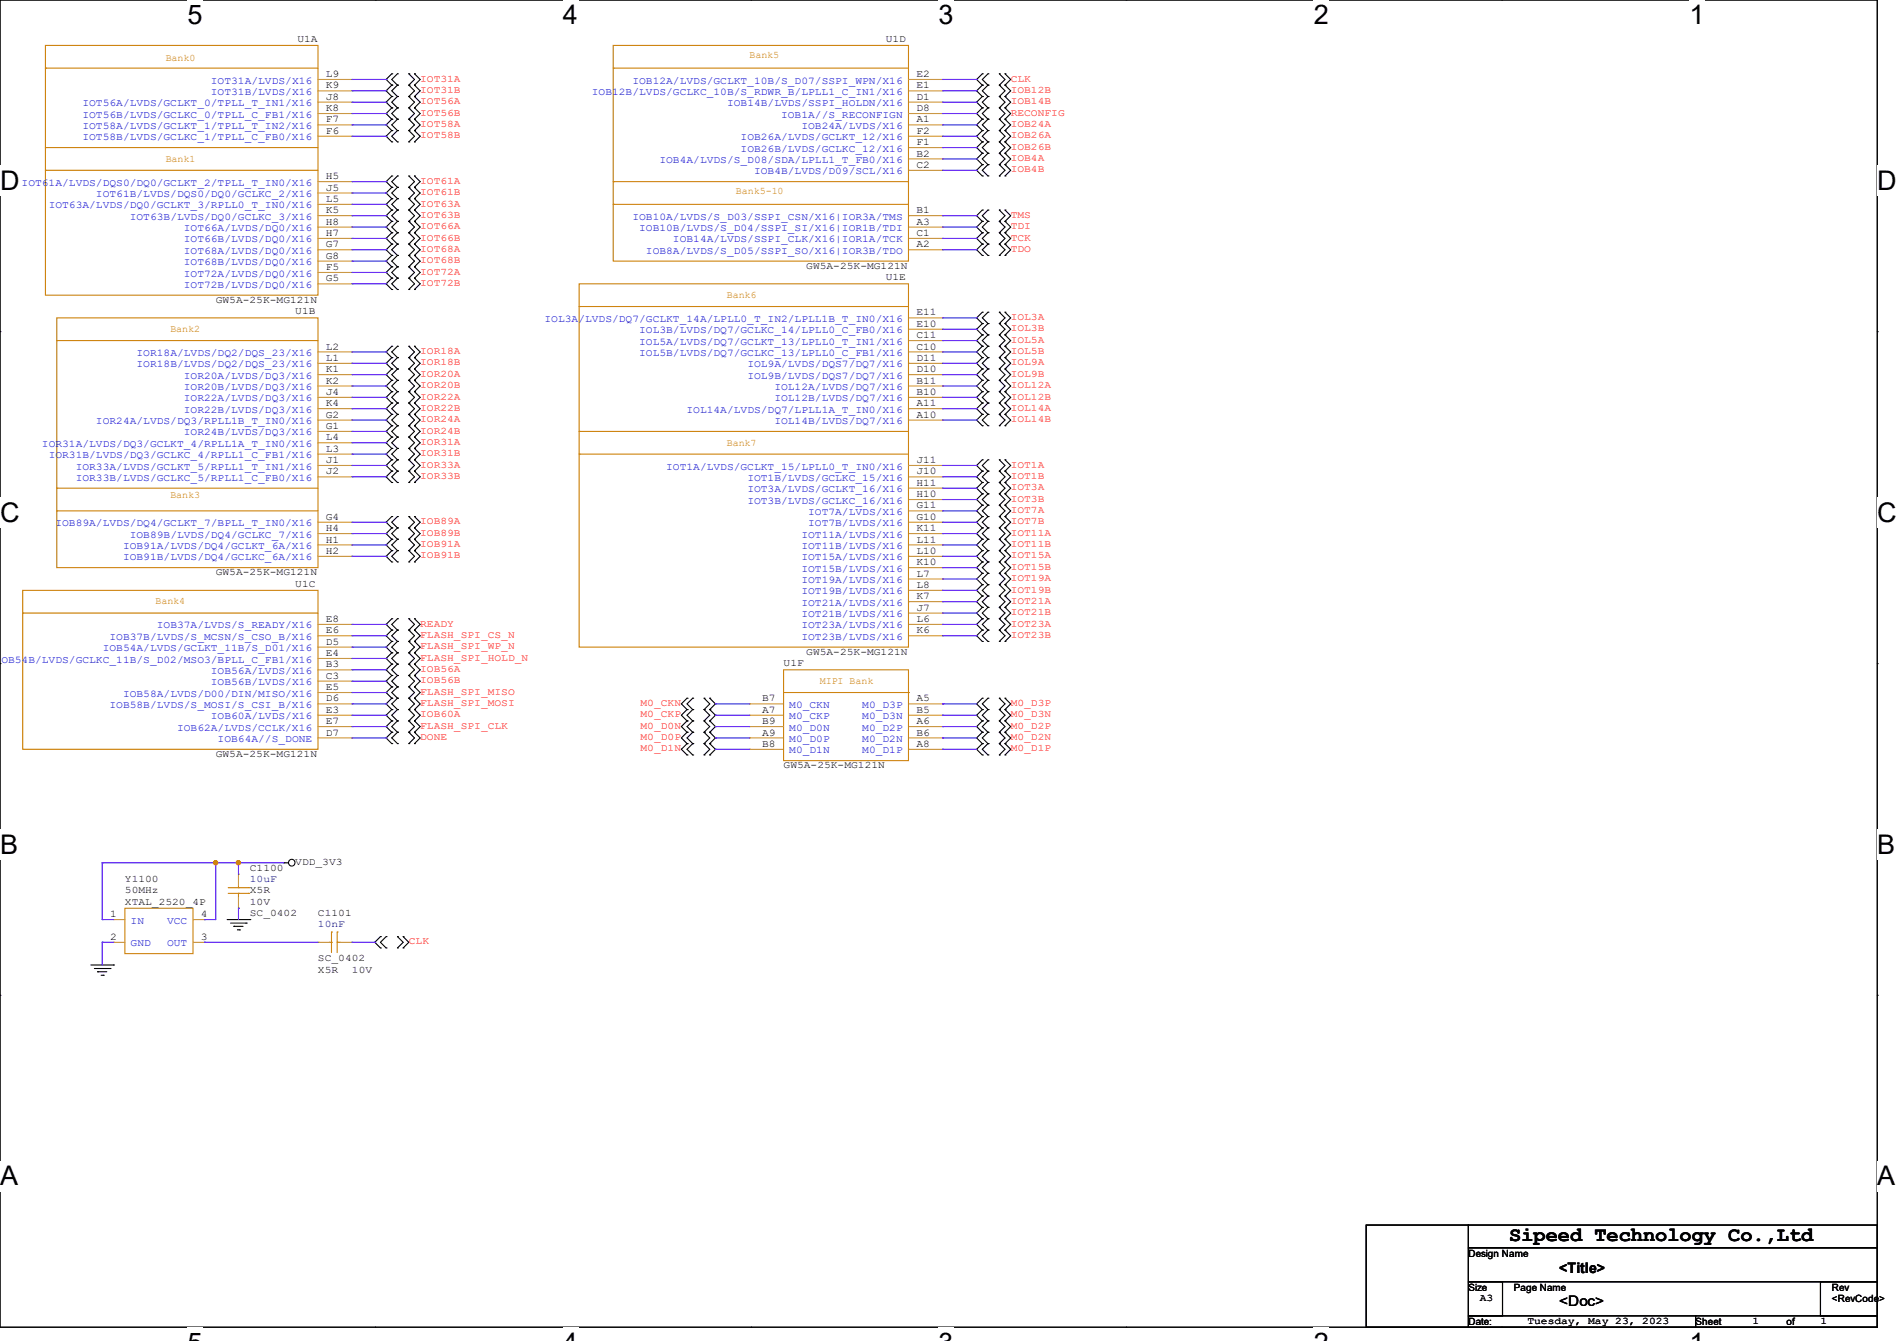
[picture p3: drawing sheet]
<svg xmlns="http://www.w3.org/2000/svg" width="297mm" height="210mm" viewBox="0 0 297 210" stroke-linecap="round" stroke-linejoin="round" font-family="sans-serif">
<path d="M0 0h293.9v207.9h-293.9z" fill="none" stroke="#000" stroke-width=".17"/>
<g fill="#fff">
<path d="M29.4 0h2.3v4.7h-2.3z"/>
<path d="M29.4 207.9h2.3v2.1h-2.3z"/>
</g>
<path d="M58.8 0h.1M58.8 207.9h.1" fill="none" stroke="#000" stroke-width=".17"/>
<g fill="#fff">
<path d="M88.1 0h2.4v4.7h-2.4z"/>
<path d="M88.1 207.9h2.4v2.1h-2.4z"/>
</g>
<path d="M117.6 0h.1M117.6 207.9h.1" fill="none" stroke="#000" stroke-width=".17"/>
<g fill="#fff">
<path d="M146.9 0h2.4v4.7h-2.4z"/>
<path d="M146.9 207.9h2.4v2.1h-2.4z"/>
</g>
<path d="M176.3 0h.1M176.3 207.9h.1" fill="none" stroke="#000" stroke-width=".17"/>
<g fill="#fff">
<path d="M205.7 0h2.4v4.7h-2.4z"/>
<path d="M205.7 207.9h2.4v2.1h-2.4z"/>
</g>
<path d="M235.1 0h.1M235.1 207.9h.1" fill="none" stroke="#000" stroke-width=".17"/>
<g fill="#fff">
<path d="M264.5 0h2.4v4.7h-2.4z"/>
<path d="M264.5 207.9h2.4v2.1h-2.4z"/>
<path d="M0 26h3v4.7h-3z"/>
<path d="M293.9 26h3.1v4.7h-3.1z"/>
<path d="M0 77.9h3v4.7h-3z"/>
<path d="M293.9 77.9h3.1v4.7h-3.1z"/>
</g>
<path d="M0 51.9h.1M293.9 51.9h.1" fill="none" stroke="#000" stroke-width=".17"/>
<g fill="#fff">
<path d="M0 129.9h2.8v4.7h-2.8z"/>
<path d="M293.9 129.9h2.9v4.7h-2.9z"/>
</g>
<path d="M0 103.9h.1M293.9 103.9h.1" fill="none" stroke="#000" stroke-width=".17"/>
<g fill="#fff">
<path d="M0 181.8h2.8v4.8h-2.8z"/>
<path d="M293.8 181.8h3v4.8h-3z"/>
</g>
<g fill="none" stroke="#000" stroke-width=".17">
<path d="M61.3 11.6h.1M61.3 13.3h.1M61.3 15.1h.1M61.3 16.9h.1M61.3 18.7h.1M61.3 11.6l-.8 .8 .8 .9M61.3 16.9l-.8 .9 .8 .9M61.3 13.3l-.8 .9 .8 .9M61.3 18.7l-.8 .9 .8 .8M61.3 15.1l-.8 .9 .8 .9M62.2 13.3h.1M62.2 11.6h.1"/>
<path d="M62.2 15.1h.1M62.2 16.9h.1M62.2 18.7h.1M62.2 11.6l-.9 .8 .9 .9M62.2 15.1l-.9 .9 .9 .9M62.2 13.3l-.9 .9 .9 .9M62.2 18.7l-.9 .9 .9 .8M62.2 16.9l-.9 .9 .9 .9M64 13.3h.1M64 11.6h.1M64 15.1h.1M64 16.9h.1"/>
<path d="M64 18.7h.1M64 15.1l.9 .9-.9 .9M64 11.6l.9 .8-.9 .9M64 16.9l.9 .9-.9 .9M64 13.3l.9 .9-.9 .9M64 18.7l.9 .9-.9 .8M64.9 13.3h.1M64.9 11.6h.1M64.9 15.1h.1M64.9 16.9h.1M64.9 18.7h.1M64.9 16.9l.9 .9-.9 .9"/>
<path d="M64.9 11.6l.9 .8-.9 .9M64.9 18.7l.9 .9-.9 .8M64.9 13.3l.9 .9-.9 .9M64.9 15.1l.9 .9-.9 .9M153.8 13.3h.1M153.8 15.1h.1M153.8 16.9h.1M153.8 18.7h.1M153.8 11.6h.1M153.8 13.3l-.9 .9 .9 .9M153.8 18.7l-.9 .9 .9 .8M153.8 15.1l-.9 .9 .9 .9"/>
<path d="M153.8 16.9l-.9 .9 .9 .9M153.8 11.6l-.9 .8 .9 .9M154.7 15.1h.1M154.7 13.3h.1M154.7 16.9h.1M154.7 18.7h.1M154.7 11.6h.1M154.7 18.7l-.9 .9 .9 .8M154.7 13.3l-.9 .9 .9 .9M154.7 16.9l-.9 .9 .9 .9M154.7 15.1l-.9 .9 .9 .9M154.7 11.6l-.9 .8 .9 .9"/>
<path d="M156.5 15.1h.1M156.5 13.3h.1M156.5 16.9h.1M156.5 18.7h.1M156.5 11.6h.1M156.5 15.1l.9 .9-.9 .9M156.5 16.9l.9 .9-.9 .9M156.5 18.7l.9 .9-.9 .8M156.5 13.3l.9 .9-.9 .9M156.5 11.6l.9 .8-.9 .9M157.4 15.1h.1M157.4 13.3h.1"/>
<path d="M157.4 16.9h.1M157.4 18.7h.1M157.4 11.6h.1M157.4 15.1l.8 .9-.8 .9M157.4 16.9l.8 .9-.8 .9M157.4 18.7l.8 .9-.8 .8M157.4 13.3l.8 .9-.8 .9M157.4 11.6l.8 .8-.8 .9M61.3 20.4h.1M61.3 22.2h.1M61.3 27.6h.1M61.3 29.3h.1"/>
<path d="M61.3 31.1h.1M61.3 32.9h.1M61.3 34.7h.1M61.3 36.4h.1M61.3 38.2h.1M61.3 20.4l-.8 .9 .8 .9M61.3 27.6l-.8 .8 .8 .9M61.3 32.9l-.8 .9 .8 .9M61.3 29.3l-.8 .9 .8 .9M61.3 34.7l-.8 .9 .8 .8M61.3 31.1l-.8 .9 .8 .9M61.3 36.4l-.8 .9 .8 .9"/>
<path d="M61.3 38.2l-.8 .9 .8 .9M62.2 20.4h.1M62.2 22.2h.1M62.2 29.3h.1M62.2 27.6h.1M62.2 31.1h.1M62.2 32.9h.1M62.2 34.7h.1M62.2 36.4h.1M62.2 38.2h.1M62.2 20.4l-.9 .9 .9 .9M62.2 27.6l-.9 .8 .9 .9"/>
<path d="M62.2 31.1l-.9 .9 .9 .9M62.2 29.3l-.9 .9 .9 .9M62.2 32.9l-.9 .9 .9 .9M62.2 34.7l-.9 .9 .9 .8M62.2 36.4l-.9 .9 .9 .9M62.2 38.2l-.9 .9 .9 .9M64 20.4h.1M64 22.2h.1M64 29.3h.1M64 27.6h.1M64 31.1h.1M64 32.9h.1"/>
<path d="M64 34.7h.1M64 36.4h.1M64 38.2h.1M64 20.4l.9 .9-.9 .9M64 31.1l.9 .9-.9 .9M64 27.6l.9 .8-.9 .9M64 32.9l.9 .9-.9 .9M64 29.3l.9 .9-.9 .9M64 36.4l.9 .9-.9 .9M64 38.2l.9 .9-.9 .9M64 34.7l.9 .9-.9 .8M64.9 20.4h.1"/>
<path d="M64.9 22.2h.1M64.9 29.3h.1M64.9 27.6h.1M64.9 31.1h.1M64.9 32.9h.1M64.9 34.7h.1M64.9 36.4h.1M64.9 38.2h.1M64.9 20.4l.9 .9-.9 .9M64.9 32.9l.9 .9-.9 .9M64.9 27.6l.9 .8-.9 .9M64.9 29.3l.9 .9-.9 .9"/>
<path d="M64.9 31.1l.9 .9-.9 .9M64.9 38.2l.9 .9-.9 .9M64.9 34.7l.9 .9-.9 .8M64.9 36.4l.9 .9-.9 .9M153.8 20.4h.1M153.8 22.2h.1M153.8 24h.1M153.8 25.8h.1M153.8 27.6h.1M153.8 32.9h.1M153.8 34.7h.1M153.8 36.4h.1"/>
<path d="M153.8 38.2h.1M153.8 20.4l-.9 .9 .9 .9M153.8 22.2l-.9 .9 .9 .9M153.8 24l-.9 .9 .9 .9M153.8 25.8l-.9 .9 .9 .9M153.8 32.9l-.9 .9 .9 .9M153.8 38.2l-.9 .9 .9 .9M153.8 34.7l-.9 .9 .9 .8M153.8 36.4l-.9 .9 .9 .9M154.7 20.4h.1M154.7 22.2h.1M154.7 24h.1"/>
<path d="M154.7 25.8h.1M154.7 27.6h.1M154.7 34.7h.1M154.7 32.9h.1M154.7 36.4h.1M154.7 38.2h.1M154.7 20.4l-.9 .9 .9 .9M154.7 22.2l-.9 .9 .9 .9M154.7 24l-.9 .9 .9 .9M154.7 25.8l-.9 .9 .9 .9M154.7 32.9l-.9 .9 .9 .9M154.7 36.4l-.9 .9 .9 .9"/>
<path d="M154.7 34.7l-.9 .9 .9 .8M154.7 38.2l-.9 .9 .9 .9M156.5 20.4h.1M156.5 22.2h.1M156.5 24h.1M156.5 25.8h.1M156.5 27.6h.1M156.5 34.7h.1M156.5 32.9h.1M156.5 36.4h.1M156.5 38.2h.1M156.5 20.4l.9 .9-.9 .9"/>
<path d="M156.5 22.2l.9 .9-.9 .9M156.5 24l.9 .9-.9 .9M156.5 25.8l.9 .9-.9 .9M156.5 36.4l.9 .9-.9 .9M156.5 32.9l.9 .9-.9 .9M156.5 38.2l.9 .9-.9 .9M156.5 34.7l.9 .9-.9 .8M157.4 20.4h.1M157.4 22.2h.1M157.4 24h.1M157.4 25.8h.1M157.4 27.6h.1"/>
<path d="M157.4 34.7h.1M157.4 32.9h.1M157.4 36.4h.1M157.4 38.2h.1M157.4 20.4l.8 .9-.8 .9M157.4 22.2l.8 .9-.8 .9M157.4 25.8l.8 .9-.8 .9M157.4 24l.8 .9-.8 .9M157.4 38.2l.8 .9-.8 .9M157.4 32.9l.8 .9-.8 .9M157.4 34.7l.8 .9-.8 .8M157.4 36.4l.8 .9-.8 .9"/>
<path d="M61.3 40h.1M61.3 41.8h.1M61.3 43.6h.1M61.3 45.3h.1M61.3 54.2h.1M61.3 56h.1M61.3 57.8h.1M61.3 59.6h.1M61.3 40l-.8 .9 .8 .9M61.3 41.8l-.8 .9 .8 .9M61.3 43.6l-.8 .8 .8 .9M61.3 54.2l-.8 .9 .8 .9"/>
<path d="M61.3 59.6l-.8 .9 .8 .8M61.3 56l-.8 .9 .8 .9M61.3 57.8l-.8 .9 .8 .9M62.2 40h.1M62.2 41.8h.1M62.2 43.6h.1M62.2 45.3h.1M62.2 56h.1M62.2 54.2h.1M62.2 57.8h.1M62.2 59.6h.1M62.2 40l-.9 .9 .9 .9"/>
<path d="M62.2 41.8l-.9 .9 .9 .9M62.2 43.6l-.9 .8 .9 .9M62.2 54.2l-.9 .9 .9 .9M62.2 57.8l-.9 .9 .9 .9M62.2 56l-.9 .9 .9 .9M62.2 59.6l-.9 .9 .9 .8M64 40h.1M64 41.8h.1M64 43.6h.1M64 45.3h.1M64 56h.1M64 54.2h.1"/>
<path d="M64 57.8h.1M64 59.6h.1M64 40l.9 .9-.9 .9M64 41.8l.9 .9-.9 .9M64 43.6l.9 .8-.9 .9M64 57.8l.9 .9-.9 .9M64 54.2l.9 .9-.9 .9M64 59.6l.9 .9-.9 .8M64 56l.9 .9-.9 .9M64.9 40h.1M64.9 41.8h.1M64.9 43.6h.1"/>
<path d="M64.9 45.3h.1M64.9 56h.1M64.9 54.2h.1M64.9 57.8h.1M64.9 59.6h.1M64.9 40l.9 .9-.9 .9M64.9 41.8l.9 .9-.9 .9M64.9 43.6l.9 .8-.9 .9M64.9 59.6l.9 .9-.9 .8M64.9 54.2l.9 .9-.9 .9M64.9 56l.9 .9-.9 .9M64.9 57.8l.9 .9-.9 .9"/>
<path d="M153.8 40h.1M153.8 48.9h.1M153.8 50.7h.1M153.8 52.5h.1M153.8 54.2h.1M153.8 56h.1M153.8 57.8h.1M153.8 59.6h.1M153.8 48.9l-.9 .9 .9 .9M153.8 54.2l-.9 .9 .9 .9M153.8 50.7l-.9 .9 .9 .9M153.8 52.5l-.9 .8 .9 .9"/>
<path d="M153.8 57.8l-.9 .9 .9 .9M153.8 59.6l-.9 .9 .9 .8M153.8 56l-.9 .9 .9 .9M154.7 40h.1M154.7 50.7h.1M154.7 48.9h.1M154.7 52.5h.1M154.7 54.2h.1M154.7 56h.1M154.7 57.8h.1M154.7 59.6h.1M154.7 48.9l-.9 .9 .9 .9"/>
<path d="M154.7 52.5l-.9 .8 .9 .9M154.7 50.7l-.9 .9 .9 .9M154.7 54.2l-.9 .9 .9 .9M154.7 56l-.9 .9 .9 .9M154.7 57.8l-.9 .9 .9 .9M154.7 59.6l-.9 .9 .9 .8M156.5 40h.1M156.5 50.7h.1M156.5 48.9h.1M156.5 52.5h.1M156.5 54.2h.1M156.5 56h.1"/>
<path d="M156.5 57.8h.1M156.5 59.6h.1M156.5 52.5l.9 .8-.9 .9M156.5 48.9l.9 .9-.9 .9M156.5 54.2l.9 .9-.9 .9M156.5 50.7l.9 .9-.9 .9M156.5 57.8l.9 .9-.9 .9M156.5 59.6l.9 .9-.9 .8M156.5 56l.9 .9-.9 .9M157.4 40h.1M157.4 50.7h.1M157.4 48.9h.1"/>
<path d="M157.4 52.5h.1M157.4 54.2h.1M157.4 56h.1M157.4 57.8h.1M157.4 59.6h.1M157.4 54.2l.8 .9-.8 .9M157.4 48.9l.8 .9-.8 .9M157.4 50.7l.8 .9-.8 .9M157.4 57.8l.8 .9-.8 .9M157.4 52.5l.8 .8-.8 .9M157.4 59.6l.8 .9-.8 .8M157.4 56l.8 .9-.8 .9"/>
<path d="M61.3 61.3h.1M61.3 63.1h.1M61.3 64.9h.1M61.3 66.7h.1M61.3 68.5h.1M61.3 70.2h.1M61.3 72h.1M61.3 73.8h.1M61.3 75.6h.1M61.3 61.3l-.8 .9 .8 .9M61.3 63.1l-.8 .9 .8 .9M61.3 66.7l-.8 .9 .8 .9"/>
<path d="M61.3 68.5l-.8 .8 .8 .9M61.3 64.9l-.8 .9 .8 .9M61.3 70.2l-.8 .9 .8 .9M61.3 72l-.8 .9 .8 .9M61.3 73.8l-.8 .9 .8 .9M62.2 61.3h.1M62.2 63.1h.1M62.2 64.9h.1M62.2 66.7h.1M62.2 68.5h.1M62.2 70.2h.1M62.2 72h.1"/>
<path d="M62.2 73.8h.1M62.2 75.6h.1M62.2 61.3l-.9 .9 .9 .9M62.2 63.1l-.9 .9 .9 .9M62.2 64.9l-.9 .9 .9 .9M62.2 66.7l-.9 .9 .9 .9M62.2 68.5l-.9 .8 .9 .9M62.2 70.2l-.9 .9 .9 .9M62.2 72l-.9 .9 .9 .9M62.2 73.8l-.9 .9 .9 .9M64 61.3h.1M64 63.1h.1"/>
<path d="M64 64.9h.1M64 66.7h.1M64 68.5h.1M64 70.2h.1M64 72h.1M64 73.8h.1M64 75.6h.1M64 61.3l.9 .9-.9 .9M64 63.1l.9 .9-.9 .9M64 64.9l.9 .9-.9 .9M64 68.5l.9 .8-.9 .9M64 70.2l.9 .9-.9 .9"/>
<path d="M64 66.7l.9 .9-.9 .9M64 72l.9 .9-.9 .9M64 73.8l.9 .9-.9 .9M64.9 61.3h.1M64.9 63.1h.1M64.9 64.9h.1M64.9 66.7h.1M64.9 68.5h.1M64.9 70.2h.1M64.9 72h.1M64.9 73.8h.1M64.9 75.6h.1"/>
<path d="M64.9 61.3l.9 .9-.9 .9M64.9 63.1l.9 .9-.9 .9M64.9 64.9l.9 .9-.9 .9M64.9 66.7l.9 .9-.9 .9M64.9 70.2l.9 .9-.9 .9M64.9 72l.9 .9-.9 .9M64.9 73.8l.9 .9-.9 .9M64.9 68.5l.9 .8-.9 .9M153.8 61.3h.1M153.8 63.1h.1M153.8 64.9h.1M153.8 66.7h.1"/>
<path d="M153.8 72h.1M153.8 73.8h.1M153.8 75.6h.1M153.8 77.3h.1M153.8 79.1h.1M153.8 61.3l-.9 .9 .9 .9M153.8 63.1l-.9 .9 .9 .9M153.8 64.9l-.9 .9 .9 .9M153.8 72l-.9 .9 .9 .9M153.8 77.3l-.9 .9 .9 .9M153.8 73.8l-.9 .9 .9 .9M153.8 79.1l-.9 .9 .9 .9"/>
<path d="M153.8 75.6l-.9 .9 .9 .8M154.7 61.3h.1M154.7 63.1h.1M154.7 64.9h.1M154.7 66.7h.1M154.7 73.8h.1M154.7 72h.1M154.7 75.6h.1M154.7 77.3h.1M154.7 79.1h.1M154.7 61.3l-.9 .9 .9 .9M154.7 63.1l-.9 .9 .9 .9"/>
<path d="M154.7 64.9l-.9 .9 .9 .9M154.7 72l-.9 .9 .9 .9M154.7 75.6l-.9 .9 .9 .8M154.7 73.8l-.9 .9 .9 .9M154.7 77.3l-.9 .9 .9 .9M154.7 79.1l-.9 .9 .9 .9M156.5 61.3h.1M156.5 63.1h.1M156.5 64.9h.1M156.5 66.7h.1M156.5 73.8h.1M156.5 72h.1"/>
<path d="M156.5 75.6h.1M156.5 77.3h.1M156.5 79.1h.1M156.5 61.3l.9 .9-.9 .9M156.5 63.1l.9 .9-.9 .9M156.5 64.9l.9 .9-.9 .9M156.5 75.6l.9 .9-.9 .8M156.5 72l.9 .9-.9 .9M156.5 73.8l.9 .9-.9 .9M156.5 79.1l.9 .9-.9 .9M156.5 77.3l.9 .9-.9 .9M157.4 61.3h.1"/>
<path d="M157.4 63.1h.1M157.4 64.9h.1M157.4 66.7h.1M157.4 73.8h.1M157.4 72h.1M157.4 75.6h.1M157.4 77.3h.1M157.4 79.1h.1M157.4 61.3l.8 .9-.8 .9M157.4 63.1l.8 .9-.8 .9M157.4 64.9l.8 .9-.8 .9M157.4 72l.8 .9-.8 .9"/>
<path d="M157.4 79.1l.8 .9-.8 .9M157.4 73.8l.8 .9-.8 .9M157.4 75.6l.8 .9-.8 .8M157.4 77.3l.8 .9-.8 .9M61.3 80.9h.1M61.3 82.7h.1M61.3 84.5h.1M61.3 86.2h.1M61.3 88h.1M61.3 96.9h.1M61.3 98.7h.1M61.3 80.9l-.8 .9 .8 .9"/>
<path d="M61.3 86.2l-.8 .9 .8 .9M61.3 82.7l-.8 .9 .8 .9M61.3 84.5l-.8 .8 .8 .9M61.3 96.9l-.8 .9 .8 .9M61.3 98.7l-.8 .9 .8 .9M62.2 82.7h.1M62.2 80.9h.1M62.2 84.5h.1M62.2 86.2h.1M62.2 88h.1M62.2 98.7h.1M62.2 96.9h.1"/>
<path d="M62.2 80.9l-.9 .9 .9 .9M62.2 84.5l-.9 .8 .9 .9M62.2 82.7l-.9 .9 .9 .9M62.2 86.2l-.9 .9 .9 .9M62.2 96.9l-.9 .9 .9 .9M62.2 98.7l-.9 .9 .9 .9M64 82.7h.1M64 80.9h.1M64 84.5h.1M64 86.2h.1M64 88h.1M64 98.7h.1"/>
<path d="M64 96.9h.1M64 84.5l.9 .8-.9 .9M64 80.9l.9 .9-.9 .9M64 86.2l.9 .9-.9 .9M64 82.7l.9 .9-.9 .9M64 96.9l.9 .9-.9 .9M64 98.7l.9 .9-.9 .9M64.9 82.7h.1M64.9 80.9h.1M64.9 84.5h.1M64.9 86.2h.1M64.9 88h.1"/>
<path d="M64.9 98.7h.1M64.9 96.9h.1M64.9 86.2l.9 .9-.9 .9M64.9 80.9l.9 .9-.9 .9M64.9 82.7l.9 .9-.9 .9M64.9 84.5l.9 .8-.9 .9M64.9 96.9l.9 .9-.9 .9M64.9 98.7l.9 .9-.9 .9M153.8 80.9h.1M153.8 82.7h.1M153.8 84.5h.1M153.8 86.2h.1"/>
<path d="M153.8 88h.1M153.8 89.8h.1M153.8 91.6h.1M153.8 93.3h.1M153.8 95.1h.1M153.8 96.9h.1M153.8 98.7h.1M153.8 80.9l-.9 .9 .9 .9M153.8 82.7l-.9 .9 .9 .9M153.8 84.5l-.9 .8 .9 .9M153.8 86.2l-.9 .9 .9 .9M153.8 88l-.9 .9 .9 .9"/>
<path d="M153.8 89.8l-.9 .9 .9 .9M153.8 91.6l-.9 .9 .9 .8M153.8 93.3l-.9 .9 .9 .9M153.8 95.1l-.9 .9 .9 .9M153.8 96.9l-.9 .9 .9 .9M153.8 98.7l-.9 .9 .9 .9M154.7 80.9h.1M154.7 82.7h.1M154.7 84.5h.1M154.7 86.2h.1M154.7 88h.1M154.7 89.8h.1"/>
<path d="M154.7 91.6h.1M154.7 93.3h.1M154.7 95.1h.1M154.7 96.9h.1M154.7 98.7h.1M154.7 80.9l-.9 .9 .9 .9M154.7 82.7l-.9 .9 .9 .9M154.7 84.5l-.9 .8 .9 .9M154.7 86.2l-.9 .9 .9 .9M154.7 88l-.9 .9 .9 .9M154.7 89.8l-.9 .9 .9 .9M154.7 91.6l-.9 .9 .9 .8"/>
<path d="M154.7 93.3l-.9 .9 .9 .9M154.7 95.1l-.9 .9 .9 .9M154.7 96.9l-.9 .9 .9 .9M154.7 98.7l-.9 .9 .9 .9M156.5 80.9h.1M156.5 82.7h.1M156.5 84.5h.1M156.5 86.2h.1M156.5 88h.1M156.5 89.8h.1M156.5 91.6h.1M156.5 93.3h.1"/>
<path d="M156.5 95.1h.1M156.5 96.9h.1M156.5 98.7h.1M156.5 80.9l.9 .9-.9 .9M156.5 82.7l.9 .9-.9 .9M156.5 84.5l.9 .8-.9 .9M156.5 86.2l.9 .9-.9 .9M156.5 89.8l.9 .9-.9 .9M156.5 91.6l.9 .9-.9 .8M156.5 88l.9 .9-.9 .9M156.5 93.3l.9 .9-.9 .9M156.5 95.1l.9 .9-.9 .9"/>
<path d="M156.5 96.9l.9 .9-.9 .9M156.5 98.7l.9 .9-.9 .9M157.4 80.9h.1M157.4 82.7h.1M157.4 84.5h.1M157.4 86.2h.1M157.4 88h.1M157.4 89.8h.1M157.4 91.6h.1M157.4 93.3h.1M157.4 95.1h.1M157.4 96.9h.1"/>
<path d="M157.4 98.7h.1M157.4 80.9l.8 .9-.8 .9M157.4 82.7l.8 .9-.8 .9M157.4 84.5l.8 .8-.8 .9M157.4 86.2l.8 .9-.8 .9M157.4 91.6l.8 .9-.8 .8M157.4 93.3l.8 .9-.8 .9M157.4 88l.8 .9-.8 .9M157.4 95.1l.8 .9-.8 .9M157.4 89.8l.8 .9-.8 .9M157.4 96.9l.8 .9-.8 .9M157.4 98.7l.8 .9-.8 .9"/>
<path d="M61.3 100.5h.1M61.3 102.2h.1M61.3 104h.1M61.3 105.8h.1M61.3 107.6h.1M61.3 109.3h.1M61.3 111.1h.1M61.3 112.9h.1M61.3 114.7h.1M61.3 116.5h.1M61.3 102.2l-.8 .9 .8 .9M61.3 104l-.8 .9 .8 .9"/>
<path d="M61.3 100.5l-.8 .8 .8 .9M61.3 105.8l-.8 .9 .8 .9M61.3 107.6l-.8 .9 .8 .8M61.3 109.3l-.8 .9 .8 .9M61.3 111.1l-.8 .9 .8 .9M61.3 112.9l-.8 .9 .8 .9M61.3 114.7l-.8 .9 .8 .9M62.2 100.5h.1M62.2 102.2h.1M62.2 104h.1M62.2 105.8h.1M62.2 107.6h.1"/>
<path d="M62.2 109.3h.1M62.2 111.1h.1M62.2 112.9h.1M62.2 114.7h.1M62.2 116.5h.1M62.2 100.5l-.9 .8 .9 .9M62.2 102.2l-.9 .9 .9 .9M62.2 104l-.9 .9 .9 .9M62.2 105.8l-.9 .9 .9 .9M62.2 107.6l-.9 .9 .9 .8M62.2 109.3l-.9 .9 .9 .9M62.2 112.9l-.9 .9 .9 .9"/>
<path d="M62.2 111.1l-.9 .9 .9 .9M62.2 114.7l-.9 .9 .9 .9M64 100.5h.1M64 102.2h.1M64 104h.1M64 105.8h.1M64 107.6h.1M64 109.3h.1M64 111.1h.1M64 112.9h.1M64 114.7h.1M64 116.5h.1"/>
<path d="M64 102.2l.9 .9-.9 .9M64 104l.9 .9-.9 .9M64 100.5l.9 .8-.9 .9M64 105.8l.9 .9-.9 .9M64 107.6l.9 .9-.9 .8M64 109.3l.9 .9-.9 .9M64 112.9l.9 .9-.9 .9M64 114.7l.9 .9-.9 .9M64 111.1l.9 .9-.9 .9M64.9 100.5h.1M64.9 102.2h.1M64.9 104h.1"/>
<path d="M64.9 105.8h.1M64.9 107.6h.1M64.9 109.3h.1M64.9 111.1h.1M64.9 112.9h.1M64.9 114.7h.1M64.9 116.5h.1M64.9 102.2l.9 .9-.9 .9M64.9 104l.9 .9-.9 .9M64.9 105.8l.9 .9-.9 .9M64.9 100.5l.9 .8-.9 .9M64.9 107.6l.9 .9-.9 .8"/>
<path d="M64.9 109.3l.9 .9-.9 .9M64.9 112.9l.9 .9-.9 .9M64.9 114.7l.9 .9-.9 .9M64.9 111.1l.9 .9-.9 .9M107.6 111.1h.1M107.6 109.3h.1M107.6 112.9h.1M107.6 114.7h.1M107.6 116.5h.1M107.6 118.2h.1M107.6 109.3l-.9 .9 .9 .9M107.6 111.1l-.9 .9 .9 .9"/>
<path d="M107.6 112.9l-.9 .9 .9 .9M107.6 114.7l-.9 .9 .9 .9M107.6 116.5l-.9 .8 .9 .9M108.5 111.1h.1M108.5 109.3h.1M108.5 112.9h.1M108.5 114.7h.1M108.5 116.5h.1M108.5 118.2h.1M108.5 109.3l-.9 .9 .9 .9M108.5 111.1l-.9 .9 .9 .9M108.5 112.9l-.9 .9 .9 .9"/>
<path d="M108.5 114.7l-.9 .9 .9 .9M108.5 116.5l-.9 .8 .9 .9M110.2 111.1h.1M110.2 109.3h.1M110.2 112.9h.1M110.2 114.7h.1M110.2 116.5h.1M110.2 118.2h.1M110.2 109.3l.9 .9-.9 .9M110.2 111.1l.9 .9-.9 .9M110.2 112.9l.9 .9-.9 .9M110.2 114.7l.9 .9-.9 .9"/>
<path d="M110.2 116.5l.9 .8-.9 .9M111.1 109.3h.1M111.1 111.1h.1M111.1 112.9h.1M111.1 114.7h.1M111.1 116.5h.1M111.1 118.2h.1M111.1 109.3l.9 .9-.9 .9M111.1 111.1l.9 .9-.9 .9M111.1 112.9l.9 .9-.9 .9M111.1 114.7l.9 .9-.9 .9M111.1 116.5l.9 .8-.9 .9"/>
<path d="M153.8 100.5h.1M153.8 109.3h.1M153.8 111.1h.1M153.8 112.9h.1M153.8 114.7h.1M153.8 116.5h.1M153.8 118.2h.1M153.8 109.3l-.9 .9 .9 .9M153.8 114.7l-.9 .9 .9 .9M153.8 111.1l-.9 .9 .9 .9M153.8 116.5l-.9 .8 .9 .9M153.8 112.9l-.9 .9 .9 .9"/>
<path d="M154.7 100.5h.1M154.7 111.1h.1M154.7 109.3h.1M154.7 112.9h.1M154.7 114.7h.1M154.7 116.5h.1M154.7 118.2h.1M154.7 109.3l-.9 .9 .9 .9M154.7 112.9l-.9 .9 .9 .9M154.7 111.1l-.9 .9 .9 .9M154.7 114.7l-.9 .9 .9 .9M154.7 116.5l-.9 .8 .9 .9"/>
<path d="M156.5 100.5h.1M156.5 111.1h.1M156.5 109.3h.1M156.5 112.9h.1M156.5 114.7h.1M156.5 116.5h.1M156.5 118.2h.1M156.5 112.9l.9 .9-.9 .9M156.5 109.3l.9 .9-.9 .9M156.5 114.7l.9 .9-.9 .9M156.5 111.1l.9 .9-.9 .9M156.5 116.5l.9 .8-.9 .9"/>
<path d="M157.4 100.5h.1M157.4 111.1h.1M157.4 109.3h.1M157.4 112.9h.1M157.4 114.7h.1M157.4 116.5h.1M157.4 118.2h.1M157.4 114.7l.8 .9-.8 .9M157.4 109.3l.8 .9-.8 .9M157.4 116.5l.8 .8-.8 .9M157.4 111.1l.8 .9-.8 .9M157.4 112.9l.8 .9-.8 .9"/>
<path d="M44.4 135.1h.1M44.4 135.1h.8M0 155.9h.1M14.2 151.1h3.6M14.8 151.7h2.4M15.3 152.2h.1M15.3 152.2h1.4M15.8 152.7h.4M16.2 152.7h.1M17.2 151.7h.1M17.8 151.1h.1M35.6 144h3.5"/>
<path d="M36.1 144.6h2.5M36.6 145.1h.1M36.6 145.1h1.5M37.2 145.6h.3M37.5 145.6h.1M38.6 144.6h.1M39.1 144h.1M59.6 146.7h.1M59.6 148.5h.1M59.6 146.7l-.9 .9 .9 .9M60.5 148.5h.1M60.5 146.7h.1"/>
<path d="M60.5 146.7l-.9 .9 .9 .9M62.2 148.5h.1M62.2 146.7h.1M62.2 146.7l.9 .9-.9 .9M63.1 148.5h.1M63.1 146.7h.1M63.1 146.7l.9 .9-.9 .9M293.9 155.9h.1M213.9 191.9h16v16h-16zM229.9 191.9h64v3.5h-64zM229.9 195.4h64v5.3h-64zM229.9 200.7h5.3v5.4h-5.3z"/>
<path d="M229.9 206.1h35.6v1.8h-35.6zM265.5 206.1h28.4v1.8h-28.4zM285 200.7h8.9v5.4h-8.9z"/>
<circle cx="45.7" cy="135.1" r=".52"/>
</g>
<g fill="none" stroke="#cc8006" stroke-width=".17">
<path d="M7.1 7.1h42.7v39.1h-42.7zM7.1 10.7h.1M7.1 10.7h42.7M96 7.1h46.2v33.8h-46.2zM96 10.7h.1M96 10.7h46.2M7.1 23.1h.1M7.1 26.7h.1M7.1 23.1h42.7M7.1 26.7h42.7M96 28.4h.1M96 32h.1"/>
<path d="M96 28.4h46.2M96 32h46.2M8.9 49.8h40.9v39.1h-40.9zM8.9 53.3h.1M8.9 53.3h40.9M90.7 44.4h51.5v56.9h-51.5zM90.7 48h.1M90.7 48h51.5M8.9 76.5h.1M8.9 76.5h40.9M90.7 67.6h.1M90.7 71.1h.1"/>
<path d="M90.7 67.6h51.5M90.7 71.1h51.5M3.6 92.5h46.2v24.8h-46.2zM3.6 96h.1M3.6 96h46.2M8.9 80h.1M8.9 80h40.9M122.7 104.9h19.5v14.2h-19.5zM122.7 108.5h19.5M142.2 108.5h.1M35.7 139.9h3.2M35.7 139h3.2"/>
<path d="M37.3 139h.1M37.3 139.9h.1M37.3 138.7v.3M37.3 139.9v.6M38.9 139.9h.1M38.9 139h.1M19.6 142.2h10.6v7.2h-10.6zM51.6 147.6h.3M51.9 147.6h.1M51.9 146h.1M51.9 146v3.2M52.8 146h.1"/>
<path d="M52.8 147.6h.1M52.8 147.6h.5M52.8 146v3.2"/>
</g>
<g fill="none" stroke="#a84" stroke-width=".17">
<path d="M49.8 12.4h5.3M49.8 14.2h5.3M49.8 16h5.3M49.8 17.8h5.3M49.8 19.6h5.3M55.1 12.4h.1M55.1 14.2h.1M55.1 16h.1M55.1 17.8h.1M55.1 19.6h.1M142.2 12.4h5.4M142.2 14.2h5.4"/>
<path d="M142.2 16h5.4M142.2 17.8h5.4M142.2 19.6h5.4M147.6 12.4h.1M147.6 14.2h.1M147.6 16h.1M147.6 17.8h.1M147.6 19.6h.1M49.8 21.3h5.3M49.8 28.4h5.3M49.8 30.2h5.3M49.8 32h5.3"/>
<path d="M49.8 33.8h5.3M49.8 35.6h5.3M49.8 37.3h5.3M49.8 39.1h5.3M55.1 21.3h.1M55.1 28.4h.1M55.1 30.2h.1M55.1 32h.1M55.1 33.8h.1M55.1 35.6h.1M55.1 37.3h.1M55.1 39.1h.1"/>
<path d="M142.2 21.3h5.4M142.2 33.8h5.4M142.2 35.6h5.4M142.2 37.3h5.4M142.2 39.1h5.4M142.2 23.1h5.4M142.2 24.9h5.4M142.2 26.7h5.4M147.6 33.8h.1M147.6 35.6h.1M147.6 37.3h.1M147.6 21.3h.1"/>
<path d="M147.6 23.1h.1M147.6 24.9h.1M147.6 26.7h.1M147.6 39.1h.1M49.8 40.9h5.3M49.8 42.7h5.3M49.8 44.4h5.3M49.8 55.1h5.3M49.8 56.9h5.3M49.8 58.7h5.3M55.1 40.9h.1M55.1 42.7h.1"/>
<path d="M55.1 44.4h.1M55.1 55.1h.1M55.1 56.9h.1M55.1 58.7h.1M142.2 49.8h5.4M142.2 51.6h5.4M142.2 53.3h5.4M142.2 55.1h5.4M142.2 56.9h5.4M142.2 58.7h5.4M147.6 49.8h.1M147.6 51.6h.1"/>
<path d="M147.6 53.3h.1M147.6 55.1h.1M147.6 56.9h.1M147.6 58.7h.1M49.8 60.5h5.3M49.8 62.2h5.3M49.8 64h5.3M49.8 65.8h5.3M49.8 72.9h5.3M49.8 74.7h5.3M49.8 67.6h5.3M49.8 69.3h5.3"/>
<path d="M49.8 71.1h5.3M55.1 60.5h.1M55.1 62.2h.1M55.1 64h.1M55.1 65.8h.1M55.1 67.6h.1M55.1 69.3h.1M55.1 71.1h.1M55.1 72.9h.1M55.1 74.7h.1M142.2 60.5h5.4M142.2 62.2h5.4"/>
<path d="M142.2 64h5.4M142.2 65.8h5.4M142.2 72.9h5.4M142.2 74.7h5.4M142.2 76.5h5.4M142.2 78.2h5.4M147.6 60.5h.1M147.6 62.2h.1M147.6 64h.1M147.6 65.8h.1M147.6 72.9h.1M147.6 74.7h.1"/>
<path d="M147.6 76.5h.1M147.6 78.2h.1M49.8 83.6h5.3M49.8 85.3h5.3M49.8 87.1h5.3M49.8 97.8h5.3M49.8 99.6h5.3M49.8 81.8h5.3M55.1 97.8h.1M55.1 99.6h.1M55.1 81.8h.1M55.1 83.6h.1"/>
<path d="M55.1 85.3h.1M55.1 87.1h.1M142.2 83.6h5.4M142.2 85.3h5.4M142.2 87.1h5.4M142.2 88.9h5.4M142.2 90.7h5.4M142.2 92.5h5.4M142.2 94.2h5.4M142.2 96h5.4M142.2 97.8h5.4M142.2 99.6h5.4"/>
<path d="M142.2 80h5.4M142.2 81.8h5.4M147.6 83.6h.1M147.6 85.3h.1M147.6 87.1h.1M147.6 88.9h.1M147.6 90.7h.1M147.6 92.5h.1M147.6 94.2h.1M147.6 96h.1M147.6 97.8h.1M147.6 99.6h.1"/>
<path d="M147.6 80h.1M147.6 81.8h.1M49.8 101.3h5.3M49.8 103.1h5.3M49.8 104.9h5.3M49.8 106.7h5.3M49.8 108.5h5.3M49.8 110.2h5.3M49.8 112h5.3M49.8 113.8h5.3M49.8 115.6h5.3M55.1 101.3h.1"/>
<path d="M55.1 103.1h.1M55.1 104.9h.1M55.1 106.7h.1M55.1 108.5h.1M55.1 110.2h.1M55.1 112h.1M55.1 113.8h.1M55.1 115.6h.1M117.3 110.2h.1M117.3 112h.1M117.3 113.8h.1M117.3 115.6h.1"/>
<path d="M117.3 117.3h.1M117.3 110.2h5.4M117.3 112h5.4M117.3 113.8h5.4M117.3 115.6h5.4M117.3 117.3h5.4M142.2 110.2h5.4M142.2 112h5.4M142.2 113.8h5.4M142.2 115.6h5.4M142.2 117.3h5.4M147.6 117.3h.1"/>
<path d="M147.6 115.6h.1M147.6 113.8h.1M147.6 112h.1M147.6 110.2h.1M37.3 136.9h.1M37.3 136.9v1.8M17.8 144h.1M17.8 147.6h.1M17.8 147.6h1.8M17.8 144h1.8M30.2 147.6h1.8M30.2 144h1.8"/>
<path d="M32 147.6h.1M32 144h.1M37.3 142.2h.1M37.3 140.5v1.7M49.8 147.6h.1M49.8 147.6h1.8M53.3 147.6h1.8M55.1 147.6h.1"/>
</g>
<g fill="none" stroke="#4200ff" stroke-width=".17">
<path d="M55.1 12.4h5.4M55.1 14.2h5.4M55.1 16h5.4M55.1 17.8h5.4M55.1 19.6h5.4M60.5 12.4h.1M60.5 14.2h.1M60.5 16h.1M60.5 17.8h.1M60.5 19.6h.1M147.6 12.4h5.3M147.6 14.2h5.3"/>
<path d="M147.6 16h5.3M147.6 17.8h5.3M147.6 19.6h5.3M152.9 12.4h.1M152.9 14.2h.1M152.9 16h.1M152.9 17.8h.1M152.9 19.6h.1M55.1 21.3h5.4M55.1 28.4h5.4M55.1 30.2h5.4M55.1 32h5.4"/>
<path d="M55.1 33.8h5.4M55.1 35.6h5.4M55.1 37.3h5.4M55.1 39.1h5.4M60.5 21.3h.1M60.5 28.4h.1M60.5 30.2h.1M60.5 32h.1M60.5 33.8h.1M60.5 35.6h.1M60.5 37.3h.1M60.5 39.1h.1"/>
<path d="M147.6 21.3h5.3M147.6 33.8h5.3M147.6 35.6h5.3M147.6 37.3h5.3M147.6 39.1h5.3M147.6 23.1h5.3M147.6 24.9h5.3M147.6 26.7h5.3M152.9 21.3h.1M152.9 23.1h.1M152.9 24.9h.1M152.9 26.7h.1"/>
<path d="M152.9 33.8h.1M152.9 35.6h.1M152.9 37.3h.1M152.9 39.1h.1M55.1 40.9h5.4M55.1 42.7h5.4M55.1 44.4h5.4M55.1 55.1h5.4M55.1 56.9h5.4M55.1 58.7h5.4M60.5 40.9h.1M60.5 42.7h.1"/>
<path d="M60.5 44.4h.1M60.5 55.1h.1M60.5 56.9h.1M60.5 58.7h.1M147.6 55.1h5.3M147.6 56.9h5.3M147.6 58.7h5.3M147.6 49.8h5.3M147.6 51.6h5.3M147.6 53.3h5.3M152.9 49.8h.1M152.9 51.6h.1"/>
<path d="M152.9 53.3h.1M152.9 55.1h.1M152.9 56.9h.1M152.9 58.7h.1M55.1 60.5h5.4M55.1 62.2h5.4M55.1 64h5.4M55.1 65.8h5.4M55.1 67.6h5.4M55.1 69.3h5.4M55.1 71.1h5.4M55.1 72.9h5.4"/>
<path d="M55.1 74.7h5.4M60.5 60.5h.1M60.5 62.2h.1M60.5 64h.1M60.5 65.8h.1M60.5 67.6h.1M60.5 69.3h.1M60.5 71.1h.1M60.5 72.9h.1M60.5 74.7h.1M147.6 60.5h5.3M147.6 62.2h5.3"/>
<path d="M147.6 64h5.3M147.6 65.8h5.3M147.6 72.9h5.3M147.6 74.7h5.3M147.6 76.5h5.3M147.6 78.2h5.3M152.9 60.5h.1M152.9 62.2h.1M152.9 64h.1M152.9 65.8h.1M152.9 72.9h.1M152.9 74.7h.1"/>
<path d="M152.9 76.5h.1M152.9 78.2h.1M55.1 81.8h5.4M55.1 83.6h5.4M55.1 85.3h5.4M55.1 87.1h5.4M55.1 97.8h5.4M55.1 99.6h5.4M60.5 81.8h.1M60.5 83.6h.1M60.5 85.3h.1M60.5 87.1h.1"/>
<path d="M60.5 97.8h.1M60.5 99.6h.1M147.6 81.8h5.3M147.6 83.6h5.3M147.6 85.3h5.3M147.6 87.1h5.3M147.6 97.8h5.3M147.6 99.6h5.3M147.6 80h5.3M147.6 88.9h5.3M147.6 90.7h5.3M147.6 92.5h5.3"/>
<path d="M147.6 94.2h5.3M147.6 96h5.3M152.9 80h.1M152.9 81.8h.1M152.9 83.6h.1M152.9 85.3h.1M152.9 87.1h.1M152.9 88.9h.1M152.9 90.7h.1M152.9 92.5h.1M152.9 94.2h.1M152.9 96h.1"/>
<path d="M152.9 97.8h.1M152.9 99.6h.1M55.1 101.3h5.4M55.1 103.1h5.4M55.1 104.9h5.4M55.1 106.7h5.4M55.1 108.5h5.4M55.1 110.2h5.4M55.1 112h5.4M55.1 113.8h5.4M55.1 115.6h5.4M60.5 101.3h.1"/>
<path d="M60.5 103.1h.1M60.5 104.9h.1M60.5 106.7h.1M60.5 108.5h.1M60.5 110.2h.1M60.5 112h.1M60.5 113.8h.1M60.5 115.6h.1M112 110.2h.1M112 112h.1M112 113.8h.1M112 115.6h.1"/>
<path d="M112 117.3h.1M112 110.2h5.3M112 112h5.3M112 113.8h5.3M112 115.6h5.3M112 117.3h5.3M147.6 110.2h.1M147.6 112h.1M147.6 113.8h.1M147.6 115.6h.1M147.6 117.3h.1M147.6 110.2h5.3"/>
<path d="M147.6 112h5.3M147.6 113.8h5.3M147.6 115.6h5.3M147.6 117.3h5.3M16 135.1h.1M16 135.1v8.9M16 135.1h28.4M33.8 135.1h.1M33.8 135.1v8.9h-1.8M37.3 135.1h.1M37.3 135.1v1.8M16 144h.1"/>
<path d="M16 147.6h.1M16 147.6v3.5M16 144h1.8M16 147.6h1.8M32 144h.1M32 147.6h.1M32 147.6h17.8M37.3 142.2h.1M37.3 142.2v1.8M55.1 147.6h3.6M58.7 147.6h.1"/>
</g>
<g fill="#f00" stroke="#f00" stroke-width=".17">
<circle cx="37.3" cy="135.1" r=".32"/>
<circle cx="33.8" cy="135.1" r=".32"/>
</g>
<g font-size="4.2">
<text x="29.4" y="3.8">5</text>
<text x="88.1" y="3.8">4</text>
<text x="146.9" y="3.8">3</text>
<text x="205.7" y="3.8">2</text>
<text x="264.5" y="3.8">1</text>
<text x="0" y="29.8">D</text>
<text x="293.9" y="29.8">D</text>
<text x="0" y="81.7">C</text>
<text x="293.9" y="81.7">C</text>
<text x="0" y="133.7">B</text>
<text x="293.9" y="133.7">B</text>
<text x="0" y="185.6">A</text>
<text x="293.9" y="185.6">A</text>
</g>
<text font-size="3.2" x="236.3" y="194.3">Sipeed Technology Co.,Ltd</text>
<g font-size="2.3">
<text x="244.1" y="199.3">&lt;Title&gt;</text>
<text x="244.1" y="204.6">&lt;Doc&gt;</text>
</g>
<g font-size="1.6" fill="#cc8006">
<text x="26" y="9.6">Bank0</text>
<text x="117.3" y="9.1">Bank5</text>
<text x="26" y="25.4">Bank1</text>
<text x="115.2" y="30.4">Bank5-10</text>
<text x="113.8" y="46.7">Bank6</text>
<text x="26.7" y="52.1">Bank2</text>
<text x="113.8" y="69.8">Bank7</text>
<text x="26.7" y="78">Bank3</text>
<text x="24.3" y="94.6">Bank4</text>
<text x="128.4" y="107.2">MIPI Bank</text>
</g>
<g font-size="1.6">
<text x="46.6" y="6.6">U1A</text>
<text x="138.7" y="6.6">U1D</text>
<text x="51" y="12.1">L9</text>
<text x="51" y="13.8">K9</text>
<text x="51" y="15.6">J8</text>
<text x="51" y="17.4">K8</text>
<text x="143.5" y="12.1">E2</text>
<text x="143.5" y="13.8">E1</text>
<text x="143.5" y="15.6">D1</text>
<text x="143.5" y="17.4">D8</text>
<text x="51" y="19.2">F7</text>
<text x="51" y="21">F6</text>
<text x="143.5" y="19.2">A1</text>
<text x="143.5" y="21">F2</text>
<text x="143.5" y="22.7">F1</text>
<text x="51" y="28.1">H5</text>
<text x="51" y="29.8">J5</text>
<text x="143.5" y="24.5">B2</text>
<text x="143.5" y="26.3">C2</text>
<text x="51" y="31.6">L5</text>
<text x="51" y="33.4">K5</text>
<text x="51" y="35.2">H8</text>
<text x="143.5" y="33.4">B1</text>
<text x="143.5" y="35.2">A3</text>
<text x="51" y="37">H7</text>
<text x="51" y="38.7">G7</text>
<text x="51" y="40.5">G8</text>
<text x="143.5" y="37">C1</text>
<text x="143.5" y="38.7">A2</text>
<text x="33.8" y="47.5">GW5A-25K-MG121N</text>
<text x="51" y="42.3">F5</text>
<text x="51" y="44.1">G5</text>
<text x="126.2" y="42.1">GW5A-25K-MG121N</text>
<text x="138.7" y="43.9">U1E</text>
<text x="46.2" y="49.2">U1B</text>
<text x="143.5" y="49.4">E11</text>
<text x="143.5" y="51.2">E10</text>
<text x="143.5" y="53">C11</text>
<text x="51" y="54.7">L2</text>
<text x="51" y="56.5">L1</text>
<text x="51" y="58.3">K1</text>
<text x="143.5" y="54.7">C10</text>
<text x="143.5" y="56.5">D11</text>
<text x="143.5" y="58.3">D10</text>
<text x="51" y="60.1">K2</text>
<text x="51" y="61.8">J4</text>
<text x="51" y="63.6">K4</text>
<text x="51" y="65.4">G2</text>
<text x="143.5" y="60.1">B11</text>
<text x="143.5" y="61.8">B10</text>
<text x="143.5" y="63.6">A11</text>
<text x="143.5" y="65.4">A10</text>
<text x="51" y="67.2">G1</text>
<text x="51" y="69">L4</text>
<text x="51" y="70.7">L3</text>
<text x="51" y="72.5">J1</text>
<text x="51" y="74.3">J2</text>
<text x="143.5" y="72.5">J11</text>
<text x="143.5" y="74.3">J10</text>
<text x="143.5" y="76.1">H11</text>
<text x="143.5" y="77.9">H10</text>
<text x="51" y="81.4">G4</text>
<text x="51" y="83.2">H4</text>
<text x="143.5" y="83.2">K11</text>
<text x="143.5" y="79.6">G11</text>
<text x="143.5" y="81.4">G10</text>
<text x="51" y="85">H1</text>
<text x="51" y="86.7">H2</text>
<text x="143.5" y="85">L11</text>
<text x="143.5" y="86.7">L10</text>
<text x="143.5" y="88.5">K10</text>
<text x="33.8" y="90.1">GW5A-25K-MG121N</text>
<text x="46.2" y="91.9">U1C</text>
<text x="143.5" y="90.3">L7</text>
<text x="143.5" y="92.1">L8</text>
<text x="143.5" y="93.9">K7</text>
<text x="143.5" y="95.6">J7</text>
<text x="51" y="97.4">E8</text>
<text x="51" y="99.2">E6</text>
<text x="51" y="101">D5</text>
<text x="143.5" y="97.4">L6</text>
<text x="143.5" y="99.2">K6</text>
<text x="51" y="102.7">E4</text>
<text x="51" y="104.5">B3</text>
<text x="51" y="106.3">C3</text>
<text x="122.7" y="104.3">U1F</text>
<text x="126.2" y="102.6">GW5A-25K-MG121N</text>
<text x="51" y="108.1">E5</text>
<text x="51" y="109.9">D6</text>
<text x="51" y="111.6">E3</text>
<text x="51" y="113.4">E7</text>
<text x="119.3" y="109.9">B7</text>
<text x="119.3" y="111.6">A7</text>
<text x="119.3" y="113.4">B9</text>
<text x="143.5" y="113.4">A6</text>
<text x="143.5" y="111.6">B5</text>
<text x="143.5" y="109.9">A5</text>
<text x="33.8" y="118.6">GW5A-25K-MG121N</text>
<text x="51" y="115.2">D7</text>
<text x="119.3" y="115.2">A9</text>
<text x="119.3" y="117">B8</text>
<text x="143.5" y="117">A8</text>
<text x="143.5" y="115.2">B6</text>
<text x="122.7" y="120.4">GW5A-25K-MG121N</text>
<text x="39.1" y="136.4">C1100</text>
<text x="46.2" y="135.5">VDD_3V3</text>
<text x="17.3" y="143.6">1</text>
<text x="19.6" y="138.1">Y1100</text>
<text x="19.6" y="139.9">50MHz</text>
<text x="19.6" y="141.7">XTAL_2520_4P</text>
<text x="31.5" y="143.6">4</text>
<text x="39.1" y="143.5">SC_0402</text>
<text x="39.1" y="139.9">X5R</text>
<text x="39.1" y="141.7">10V</text>
<text x="49.8" y="143.5">C1101</text>
<text x="17.3" y="147.2">2</text>
<text x="31.5" y="147.2">3</text>
<text x="49.8" y="150.6">SC_0402</text>
<text x="49.8" y="152.4">X5R</text>
<text x="55.1" y="152.4">10V</text>
<text x="229.9" y="196.8">Design Name</text>
<text x="229.9" y="202.2">Size</text>
<text x="231.7" y="203.7">A3</text>
<text x="237" y="202.2">Page Name</text>
<text x="286.8" y="204">&lt;RevCode&gt;</text>
<text x="286.8" y="202.2">Rev</text>
<text x="229.9" y="207.5">Date:</text>
<text x="239.1" y="207.3">Tuesday, May 23, 2023</text>
<text x="265.5" y="207.5">Sheet</text>
<text x="274.4" y="207.3">1</text>
<text x="279.7" y="207.5">of</text>
<text x="285" y="207.3">1</text>
</g>
<g font-size="1.6" fill="#00c">
<text x="12.9" y="16.6">IOT56A/LVDS/GCLKT_0/TPLL_T_IN1/X16</text>
<text x="33" y="13.1">IOT31A/LVDS/X16</text>
<text x="33" y="14.9">IOT31B/LVDS/X16</text>
<text x="92.7" y="14.9">IOB12B/LVDS/GCLKC_10B/S_RDWR_B/LPLL1_C_IN1/X16</text>
<text x="99" y="13.1">IOB12A/LVDS/GCLKT_10B/S_D07/SSPI_WPN/X16</text>
<text x="113.8" y="16.6">IOB14B/LVDS/SSPI_HOLDN/X16</text>
<text x="12.9" y="18.4">IOT56B/LVDS/GCLKC_0/TPLL_C_FB1/X16</text>
<text x="12.9" y="20.2">IOT58A/LVDS/GCLKT_1/TPLL_T_IN2/X16</text>
<text x="12.9" y="22">IOT58B/LVDS/GCLKC_1/TPLL_C_FB0/X16</text>
<text x="116" y="22">IOB26A/LVDS/GCLKT_12/X16</text>
<text x="116" y="23.7">IOB26B/LVDS/GCLKC_12/X16</text>
<text x="122.3" y="18.4">IOB1A//S_RECONFIGN</text>
<text x="125.5" y="20.2">IOB24A/LVDS/X16</text>
<text x="3.4" y="29.1">IOT61A/LVDS/DQS0/DQ0/GCLKT_2/TPLL_T_IN0/X16</text>
<text x="103.3" y="25.5">IOB4A/LVDS/S_D08/SDA/LPLL1_T_FB0/X16</text>
<text x="118.1" y="27.3">IOB4B/LVDS/D09/SCL/X16</text>
<text x="7.6" y="32.6">IOT63A/LVDS/DQ0/GCLKT_3/RPLL0_T_IN0/X16</text>
<text x="15" y="30.9">IOT61B/LVDS/DQS0/DQ0/GCLKC_2/X16</text>
<text x="20.3" y="34.4">IOT63B/LVDS/DQ0/GCLKC_3/X16</text>
<text x="99" y="34.4">IOB10A/LVDS/S_D03/SSPI_CSN/X16|IOR3A/TMS</text>
<text x="28.8" y="36.2">IOT66A/LVDS/DQ0/X16</text>
<text x="28.8" y="38">IOT66B/LVDS/DQ0/X16</text>
<text x="28.8" y="39.8">IOT68A/LVDS/DQ0/X16</text>
<text x="28.8" y="41.5">IOT68B/LVDS/DQ0/X16</text>
<text x="100.1" y="36.2">IOB10B/LVDS/S_D04/SSPI_SI/X16|IOR1B/TDI</text>
<text x="101.1" y="39.8">IOB8A/LVDS/S_D05/SSPI_SO/X16|IOR3B/TDO</text>
<text x="105.4" y="38">IOB14A/LVDS/SSPI_CLK/X16|IOR1A/TCK</text>
<text x="28.8" y="43.3">IOT72A/LVDS/DQ0/X16</text>
<text x="28.8" y="45.1">IOT72B/LVDS/DQ0/X16</text>
<text x="85.3" y="50.4">IOL3A/LVDS/DQ7/GCLKT_14A/LPLL0_T_IN2/LPLL1B_T_IN0/X16</text>
<text x="100.1" y="52.2">IOL3B/LVDS/DQ7/GCLKC_14/LPLL0_C_FB0/X16</text>
<text x="100.1" y="54">IOL5A/LVDS/DQ7/GCLKT_13/LPLL0_T_IN1/X16</text>
<text x="21.4" y="55.8">IOR18A/LVDS/DQ2/DQS_23/X16</text>
<text x="21.4" y="57.5">IOR18B/LVDS/DQ2/DQS_23/X16</text>
<text x="28.8" y="59.3">IOR20A/LVDS/DQ3/X16</text>
<text x="100.1" y="55.8">IOL5B/LVDS/DQ7/GCLKC_13/LPLL0_C_FB1/X16</text>
<text x="117" y="57.5">IOL9A/LVDS/DQS7/DQ7/X16</text>
<text x="117" y="59.3">IOL9B/LVDS/DQS7/DQ7/X16</text>
<text x="28.8" y="61.1">IOR20B/LVDS/DQ3/X16</text>
<text x="28.8" y="62.9">IOR22A/LVDS/DQ3/X16</text>
<text x="28.8" y="64.6">IOR22B/LVDS/DQ3/X16</text>
<text x="107.5" y="64.6">IOL14A/LVDS/DQ7/LPLL1A_T_IN0/X16</text>
<text x="121.2" y="61.1">IOL12A/LVDS/DQ7/X16</text>
<text x="121.2" y="62.9">IOL12B/LVDS/DQ7/X16</text>
<text x="6.6" y="70">IOR31A/LVDS/DQ3/GCLKT_4/RPLL1A_T_IN0/X16</text>
<text x="7.6" y="71.8">IOR31B/LVDS/DQ3/GCLKC_4/RPLL1_C_FB1/X16</text>
<text x="15" y="66.4">IOR24A/LVDS/DQ3/RPLL1B_T_IN0/X16</text>
<text x="28.8" y="68.2">IOR24B/LVDS/DQ3/X16</text>
<text x="121.2" y="66.4">IOL14B/LVDS/DQ7/X16</text>
<text x="11.9" y="73.5">IOR33A/LVDS/GCLKT_5/RPLL1_T_IN1/X16</text>
<text x="11.9" y="75.3">IOR33B/LVDS/GCLKC_5/RPLL1_C_FB0/X16</text>
<text x="104.3" y="73.5">IOT1A/LVDS/GCLKT_15/LPLL0_T_IN0/X16</text>
<text x="117" y="75.3">IOT1B/LVDS/GCLKC_15/X16</text>
<text x="117" y="77.1">IOT3A/LVDS/GCLKT_16/X16</text>
<text x="8.7" y="82.4">IOB89A/LVDS/DQ4/GCLKT_7/BPLL_T_IN0/X16</text>
<text x="117" y="78.9">IOT3B/LVDS/GCLKC_16/X16</text>
<text x="126.5" y="80.6">IOT7A/LVDS/X16</text>
<text x="126.5" y="82.4">IOT7B/LVDS/X16</text>
<text x="19.3" y="86">IOB91A/LVDS/DQ4/GCLKT_6A/X16</text>
<text x="19.3" y="87.8">IOB91B/LVDS/DQ4/GCLKC_6A/X16</text>
<text x="20.3" y="84.2">IOB89B/LVDS/DQ4/GCLKC_7/X16</text>
<text x="125.5" y="84.2">IOT11A/LVDS/X16</text>
<text x="125.5" y="86">IOT11B/LVDS/X16</text>
<text x="125.5" y="87.8">IOT15A/LVDS/X16</text>
<text x="125.5" y="89.5">IOT15B/LVDS/X16</text>
<text x="125.5" y="91.3">IOT19A/LVDS/X16</text>
<text x="125.5" y="93.1">IOT19B/LVDS/X16</text>
<text x="125.5" y="94.9">IOT21A/LVDS/X16</text>
<text x="16.1" y="102">IOB54A/LVDS/GCLKT_11B/S_D01/X16</text>
<text x="17.1" y="100.2">IOB37B/LVDS/S_MCSN/S_CSO_B/X16</text>
<text x="24.6" y="98.4">IOB37A/LVDS/S_READY/X16</text>
<text x="125.5" y="96.6">IOT21B/LVDS/X16</text>
<text x="125.5" y="98.4">IOT23A/LVDS/X16</text>
<text x="125.5" y="100.2">IOT23B/LVDS/X16</text>
<text x="-.8" y="103.8">IOB54B/LVDS/GCLKC_11B/S_D02/MSO3/BPLL_C_FB1/X16</text>
<text x="33" y="105.5">IOB56A/LVDS/X16</text>
<text x="33" y="107.3">IOB56B/LVDS/X16</text>
<text x="17.1" y="110.9">IOB58B/LVDS/S_MOSI/S_CSI_B/X16</text>
<text x="19.3" y="109.1">IOB58A/LVDS/D00/DIN/MISO/X16</text>
<text x="33" y="112.7">IOB60A/LVDS/X16</text>
<text x="123.6" y="110.9">M0_CKN</text>
<text x="123.6" y="112.7">M0_CKP</text>
<text x="135" y="112.7">M0_D3N</text>
<text x="135" y="110.9">M0_D3P</text>
<text x="27.7" y="114.4">IOB62A/LVDS/CCLK/X16</text>
<text x="34.1" y="116.2">IOB64A//S_DONE</text>
<text x="123.6" y="114.4">M0_D0N</text>
<text x="123.6" y="116.2">M0_D0P</text>
<text x="123.6" y="118">M0_D1N</text>
<text x="135" y="118">M0_D1P</text>
<text x="135" y="116.2">M0_D2N</text>
<text x="135" y="114.4">M0_D2P</text>
<text x="20.4" y="144.7">IN</text>
<text x="20.4" y="148.2">GND</text>
<text x="26.2" y="148.2">OUT</text>
<text x="26.2" y="144.7">VCC</text>
</g>
<g font-size="1.6" fill="#f00">
<text x="65.8" y="12.8">IOT31A</text>
<text x="65.8" y="14.6">IOT31B</text>
<text x="65.8" y="16.3">IOT56A</text>
<text x="158.2" y="14.6">IOB12B</text>
<text x="158.2" y="16.3">IOB14B</text>
<text x="158.2" y="12.8">CLK</text>
<text x="65.8" y="18.1">IOT56B</text>
<text x="65.8" y="19.9">IOT58A</text>
<text x="65.8" y="21.7">IOT58B</text>
<text x="158.2" y="18.1">RECONFIG</text>
<text x="158.2" y="19.9">IOB24A</text>
<text x="158.2" y="21.7">IOB26A</text>
<text x="158.2" y="23.5">IOB26B</text>
<text x="65.8" y="28.8">IOT61A</text>
<text x="158.2" y="25.2">IOB4A</text>
<text x="158.2" y="27">IOB4B</text>
<text x="65.8" y="30.6">IOT61B</text>
<text x="65.8" y="32.3">IOT63A</text>
<text x="65.8" y="34.1">IOT63B</text>
<text x="65.8" y="35.9">IOT66A</text>
<text x="158.2" y="34.1">TMS</text>
<text x="158.2" y="35.9">TDI</text>
<text x="65.8" y="37.7">IOT66B</text>
<text x="65.8" y="39.5">IOT68A</text>
<text x="65.8" y="41.2">IOT68B</text>
<text x="158.2" y="37.7">TCK</text>
<text x="158.2" y="39.5">TDO</text>
<text x="65.8" y="43">IOT72A</text>
<text x="65.8" y="44.8">IOT72B</text>
<text x="158.2" y="50.1">IOL3A</text>
<text x="158.2" y="51.9">IOL3B</text>
<text x="158.2" y="53.7">IOL5A</text>
<text x="65.8" y="55.5">IOR18A</text>
<text x="65.8" y="57.2">IOR18B</text>
<text x="65.8" y="59">IOR20A</text>
<text x="158.2" y="55.5">IOL5B</text>
<text x="158.2" y="57.2">IOL9A</text>
<text x="158.2" y="59">IOL9B</text>
<text x="65.8" y="60.8">IOR20B</text>
<text x="65.8" y="62.6">IOR22A</text>
<text x="65.8" y="64.3">IOR22B</text>
<text x="158.2" y="60.8">IOL12A</text>
<text x="158.2" y="62.6">IOL12B</text>
<text x="158.2" y="64.3">IOL14A</text>
<text x="65.8" y="66.1">IOR24A</text>
<text x="65.8" y="67.9">IOR24B</text>
<text x="65.8" y="69.7">IOR31A</text>
<text x="65.8" y="71.5">IOR31B</text>
<text x="158.2" y="66.1">IOL14B</text>
<text x="65.8" y="73.2">IOR33A</text>
<text x="65.8" y="75">IOR33B</text>
<text x="158.2" y="73.2">IOT1A</text>
<text x="158.2" y="75">IOT1B</text>
<text x="158.2" y="76.8">IOT3A</text>
<text x="65.8" y="82.1">IOB89A</text>
<text x="65.8" y="83.9">IOB89B</text>
<text x="158.2" y="78.6">IOT3B</text>
<text x="158.2" y="80.3">IOT7A</text>
<text x="158.2" y="82.1">IOT7B</text>
<text x="158.2" y="83.9">IOT11A</text>
<text x="65.8" y="85.7">IOB91A</text>
<text x="65.8" y="87.5">IOB91B</text>
<text x="158.2" y="85.7">IOT11B</text>
<text x="158.2" y="87.5">IOT15A</text>
<text x="158.2" y="89.2">IOT15B</text>
<text x="158.2" y="91">IOT19A</text>
<text x="158.2" y="92.8">IOT19B</text>
<text x="158.2" y="94.6">IOT21A</text>
<text x="65.8" y="98.1">READY</text>
<text x="65.8" y="99.9">FLASH_SPI_CS_N</text>
<text x="65.8" y="101.7">FLASH_SPI_WP_N</text>
<text x="158.2" y="96.3">IOT21B</text>
<text x="158.2" y="98.1">IOT23A</text>
<text x="158.2" y="99.9">IOT23B</text>
<text x="65.8" y="103.5">FLASH_SPI_HOLD_N</text>
<text x="65.8" y="105.2">IOB56A</text>
<text x="65.8" y="107">IOB56B</text>
<text x="65.8" y="108.8">FLASH_SPI_MISO</text>
<text x="65.8" y="110.6">FLASH_SPI_MOSI</text>
<text x="65.8" y="112.3">IOB60A</text>
<text x="100.3" y="110.6">M0_CKN</text>
<text x="100.3" y="112.3">M0_CKP</text>
<text x="158.2" y="110.6">M0_D3P</text>
<text x="158.2" y="112.3">M0_D3N</text>
<text x="65.8" y="114.1">FLASH_SPI_CLK</text>
<text x="65.8" y="115.9">DONE</text>
<text x="100.3" y="114.1">M0_D0N</text>
<text x="100.3" y="115.9">M0_D0P</text>
<text x="100.3" y="117.7">M0_D1N</text>
<text x="158.2" y="114.1">M0_D2P</text>
<text x="158.2" y="115.9">M0_D2N</text>
<text x="158.2" y="117.7">M0_D1P</text>
<text x="64" y="147.9">CLK</text>
</g>
<g font-size="1.6" fill="#000080">
<text x="39.1" y="138.1">10uF</text>
<text x="49.8" y="145.2">10nF</text>
</g>
</svg>
